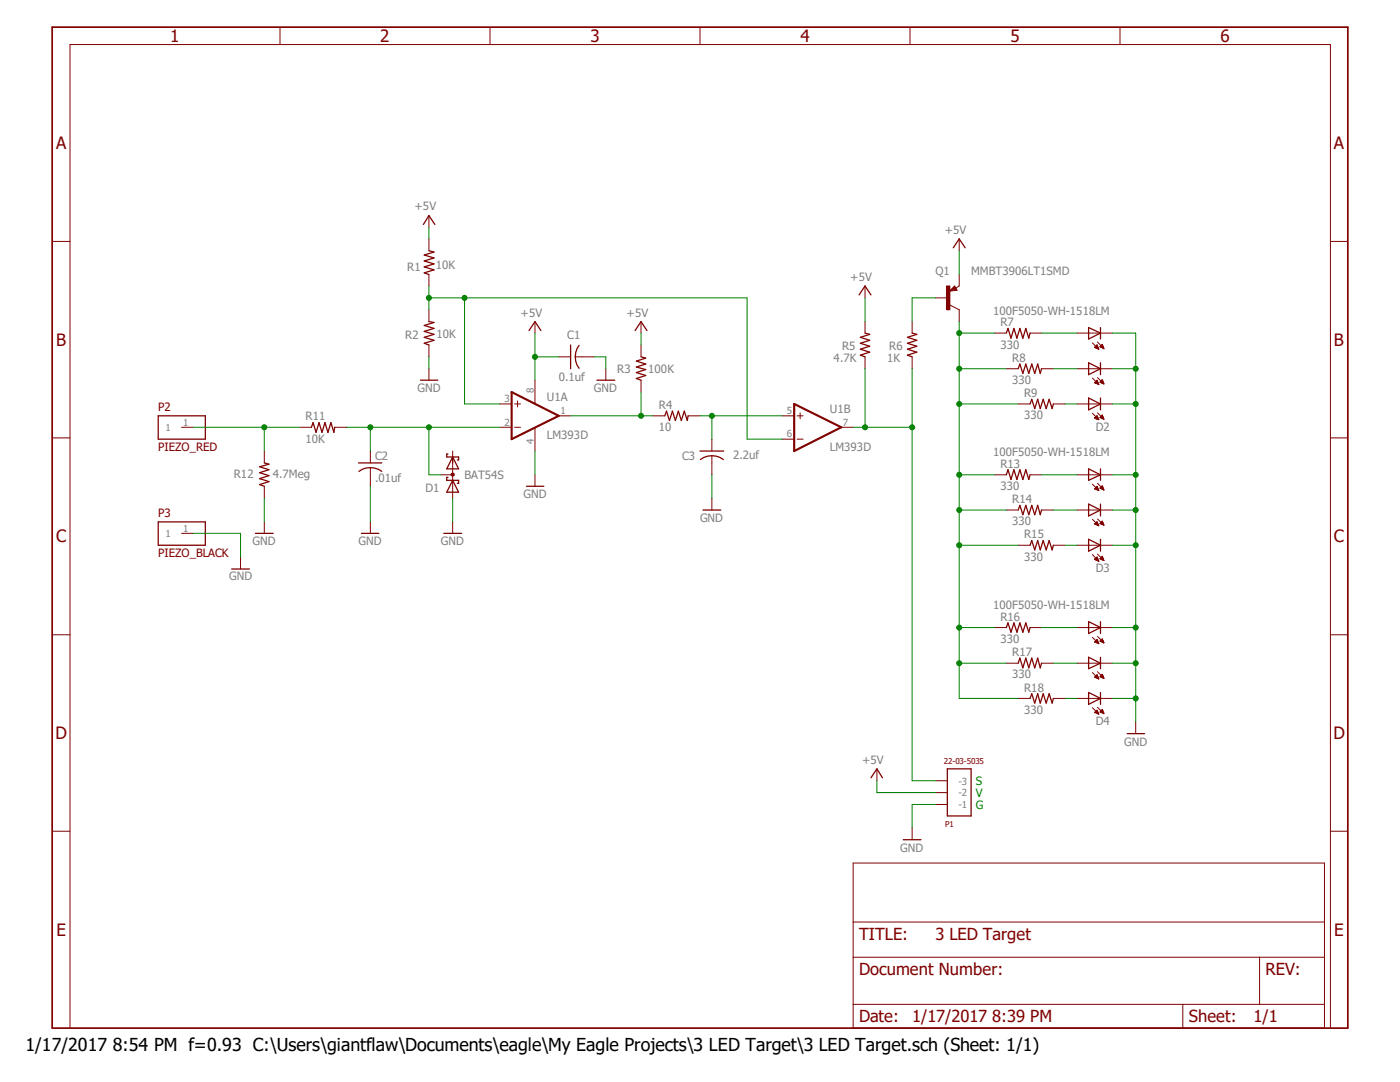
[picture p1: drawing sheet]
<svg xmlns="http://www.w3.org/2000/svg" width="279mm" height="216mm" viewBox="0 0 279 216" stroke-linecap="round" stroke-linejoin="round" font-family="sans-serif">
<path d="M9.9 5.1l259.5 200.6M269.4 5.1l-259.5 200.6" fill="none" stroke="#fff" stroke-width=".2"/>
<path d="M10.4 5.4h258.6v199.7h-258.6z" fill="none" stroke="#800000" stroke-width=".34"/>
<g fill="none" stroke="#800000" stroke-width=".2">
<path d="M55.9 5.4v3.5M97.8 5.4v3.5M139.7 5.4v3.5M181.6 5.4v3.5M223.5 5.4v3.5M10.4 48.2h3.6M265.5 48.2h3.5M106.8 75.9v4.7M10.4 87.4h3.6M36.2 85.3h2.4M90.3 91.2v5.8M99.7 85.3h2.4"/>
<path d="M99.7 80.6h2.4M102.7 85.3h1.2M102.7 80.6h1.2M103.3 80v1.2M106.8 85.3v4.7M111.5 83h2.4M156.1 83h2.4M156.1 87.6h2.4M159.1 83h1.2M159.1 87.6h1.2M159.7 82.4v1.2M167.9 85.3h2.4"/>
<path d="M265.5 87.4h3.5M36.2 106.4h2.4M10.4 126.7h3.6M265.5 126.7h3.5M186.7 158.2h2.4M186.7 155.8h2.4M10.4 165.9h3.6M170.3 172.2h94v32.9h-94zM186.7 160.5h2.4M265.5 165.9h3.5M170.3 191h94M170.3 184h94"/>
<path d="M251.4 191v9.4M14 205.1v-196.2h251.5v196.2M170.3 200.4h94M236.1 200.4v4.7"/>
</g>
<path d="M31.6 83h9.4v4.6h-9.4zM89.4 95.2h-.2v.6h2.3v.6h-.2M89.4 90.6h-.2v.6h2.3v.6h-.2M90.3 95.8l1.2 2.4h-2.3zM90.3 91.2l1.2 2.4h-2.3zM31.6 104.1h9.4v4.7h-9.4zM189.1 153.4h4.7v9.4h-4.7z" fill="none" stroke="#800000" stroke-width=".25"/>
<path d="M102.1 78.2l9.4 4.8-9.4 4.6zM158.5 80.6l9.4 4.7-9.4 4.7z" fill="none" stroke="#800000" stroke-width=".42"/>
<path d="M90.1 94.5h.5v.4h-.5z" fill-rule="evenodd" fill="#800000"/>
<path d="M190.5 57.1l.5 .8-1.4 .2zM191.4 57.1l-.6 .4M189.6 60.9l1.8 .9M88 94.7h2.3M90.1 94.5h.5v.4h-.5zM90.3 90v2.4M90.3 97v2.4" fill="none" stroke="#800000" stroke-width=".2"/>
<path d="M190.5 57.7h-.3l.3-.2 .3 .3-1.1 .1 .8-.7 .3 .6" fill="none" stroke="#800000" stroke-width=".25"/>
<path d="M188.9 57.1h.7v4.7h-.7z" fill-rule="evenodd" fill="#800000"/>
<g fill="none" stroke="#800000" stroke-width=".2">
<path d="M85.6 43v2.4M85.6 47.7v2.3M85.6 54.8v2.3M172.6 57.1v2.3M186.7 59.4h2.4M188.9 57.1h.7v4.7h-.7zM191.4 47.7v2.3M191.4 54.8v2.3M85.6 61.8v2.4M85.6 68.8v2.4M85.6 73.6v2.3M106.8 64.2v2.3"/>
<path d="M111.5 71.2h2.4M114.8 71.2h3.7M120.9 73.6v2.3M127.9 64.2v2.3M127.9 68.8v2.4M127.9 75.9v2.3M172.6 64.2v2.3M172.6 71.2v2.4M182 64.2v2.3M182 71.2v2.4M191.4 61.8v2.4M198.5 66.5h2.3"/>
<path d="M200.8 73.6h2.4M205.6 66.5h2.3M207.9 73.6h2.3M215 66.5h7M215 73.6h7M218 68.4l1.3 1.3M218 75.4l1.3 1.3M218.4 69.3h.7M218.4 76.4l.9 .3M218.4 76.4l.5-.5 .4 .8M218.4 76.4h.7M218.5 76.3h.6"/>
<path d="M218.6 69.3h.5M218.6 69.2h.4M218.6 76.5h.6M218.6 76.2h.4M218.7 69.4h.5M218.7 69.1h.3M218.7 76.1h.3M218.8 69h.2M218.8 76h.2M218.9 69.5h.3M218.9 68.9h.1M218.9 68.8h.1"/>
<path d="M218.9 76.5h.3M218.9 75.9h.1M218.9 68.8l-.5 .5 .9 .4M218.9 68.8l.4 .9M219 68.2l1.3 1.4M219 69.6h.2M219 75.4l1.3 1.2M219 76.6h.2M219.2 69.7h.1M219.2 76.7h.1M219.5 69.3h.7M219.5 69.2h.6"/>
<path d="M219.5 69.2l.8 .4M219.5 69.2l.5-.5 .3 .9M219.5 76.3h.7M219.5 76.2h.6M219.5 76.3l.8 .3M219.5 76.3l.5-.5 .3 .8M219.6 69.1h.5M219.6 76.1h.5M219.7 69h.4M219.7 76.4h.5M219.7 76h.4M219.8 68.9h.2"/>
<path d="M219.9 69.3h.3M219.9 68.8h.1M219.9 76.5h.4M219.9 75.9h.1M220 69.4h.3M220.2 69.5h.1M220.2 76.5h.1M52.7 90v2.4M52.7 97v2.4M59.8 85.3h2.3M66.8 85.3h2.4M73.9 90v2.4"/>
<path d="M73.9 93.3v3.7M106.8 94.7v2.3M130.3 83h2.4M137.3 83h2.4M142.1 87.6v2.4M142.1 90.9v3.8M142.1 99.4v2.4M198.5 94.7h2.3M203.2 80.6h2.4M205.6 94.7h2.3M210.2 80.6h2.4M215 80.6h7"/>
<path d="M215 94.7h7M218 82.5l1.3 1.2M218 96.6l1.3 1.3M218.4 83.4l.9 .3M218.4 83.4h.7M218.4 97.5l.9 .4M218.4 97.5l.5-.5 .4 .9M218.4 97.5h.7M218.5 83.3h.6M218.5 97.5h.6M218.6 83.5h.5M218.6 83.2h.4"/>
<path d="M218.6 97.4h.4M218.7 83.6h.5M218.7 97.6h.5M218.7 97.3h.3M218.8 83.1h.2M218.8 97.2h.2M218.9 83.7h.3M218.9 83.1h.1M218.9 83h.1M218.9 97.7h.3M218.9 97.1h.1M218.9 83l-.5 .4"/>
<path d="M218.9 83l.4 .7M219 82.4l1.3 1.3M219 96.4l1.3 1.4M219 97.8h.2M219.2 83.7h.1M219.2 97.9h.1M219.5 83.3h.7M219.5 83.2h.6M219.5 83.3l.8 .4M219.5 83.3l.5-.5 .3 .9M219.5 97.5h.7M219.5 97.4h.6"/>
<path d="M219.5 97.4l.8 .4M219.5 97.4l.5-.5 .3 .9M219.6 97.3h.5M219.7 83.4h.5M219.7 83.1h.4M219.7 97.5h.5M219.7 97.2h.4M219.8 83.1h.2M219.8 97.1h.2M219.9 83.5h.3M219.9 83h.1M219.9 82.9h.1"/>
<path d="M219.9 97h.1M220 83.6h.3M220 97.6h.3M220.2 83.7h.1M220.2 97.7h.1M48 111.2v2.3M52.7 104.1v2.3M73.9 104.1v2.3M90.3 104.1v2.3M200.8 101.8h2.4M203.2 108.8h2.4M207.9 101.8h2.3"/>
<path d="M210.2 108.8h2.4M215 101.8h7M215 108.8h7M218 103.6l1.3 1.3M218 110.7l1.3 1.3M218.4 104.6l.9 .3M218.4 104.6h.7M218.4 111.6l.9 .4M218.4 111.6h.7M218.5 104.5h.6M218.5 111.5h.6M218.6 104.6h.6"/>
<path d="M218.6 104.4h.4M218.6 111.7h.5M218.6 111.4h.4M218.7 104.3h.3M218.7 111.8h.5M218.8 104.2h.2M218.8 111.3h.2M218.9 104.7h.3M218.9 104.1h.1M218.9 111.8h.3M218.9 111.3h.1M218.9 111.2h.1"/>
<path d="M218.9 104.1l-.5 .5M218.9 104.1l.4 .8M218.9 111.2l-.5 .4M218.9 111.2l.4 .8M219 103.5l1.3 1.3M219 104.8h.2M219 110.6l1.3 1.2M219.2 104.9h.1M219.2 111.9h.1M219.5 104.5h.7M219.5 104.4h.6M219.5 104.5l.8 .3"/>
<path d="M219.5 104.5l.5-.5 .3 .8M219.5 111.5h.7M219.5 111.4h.6M219.5 111.5l.8 .3M219.5 111.5l.5-.5 .3 .8M219.6 104.3h.5M219.7 104.6h.5M219.7 104.2h.4M219.7 111.6h.5M219.7 111.3h.4M219.8 111.3h.2M219.9 104.6h.4"/>
<path d="M219.9 104.1h.1M219.9 111.7h.3M219.9 111.2h.1M219.9 111.1h.1M220 111.8h.3M220.2 104.7h.1M220.2 111.8h.1M198.5 125.2h2.3M200.8 132.3h2.4M203.2 139.4h2.4M205.6 125.2h2.3M207.9 132.3h2.3"/>
<path d="M210.2 139.4h2.4M215 125.2h7M215 132.3h7M215 139.4h7M218 127.2l1.3 1.2M218 134.2l1.3 1.3M218.4 128.1l.5-.5 .4 .8zM218.4 135.1l.5-.5 .4 .9zM218.5 128.1h.6M218.5 128h.6M218.5 135.1h.6M218.5 135h.6"/>
<path d="M218.6 127.9h.5M218.6 127.8h.4M218.6 135h.4M218.7 128.2h.5M218.7 135.2h.5M218.7 134.9h.3M218.8 127.8h.1M218.8 134.8h.1M218.9 128.3h.3M218.9 127.7h.1M218.9 135.3h.3M218.9 134.7h.1"/>
<path d="M219 127l1.3 1.3M219 134l1.3 1.4M219 135.4h.2M219.2 128.4h.1M219.2 135.5h.1M219.5 127.9h.7M219.5 127.9l.8 .4M219.5 135h.7M219.5 135l.8 .4M219.5 135l.5-.5 .3 .9M219.6 127.8h.5M219.6 135h.5"/>
<path d="M219.6 134.9h.5M219.7 128h.5M219.7 127.8h.4M219.7 134.8h.4M219.8 127.7h.2M219.8 134.7h.2M219.9 128.1h.3M219.9 127.6h.1M219.9 135.1h.3M219.9 134.6h.1M220 127.5l-.5 .4M220 127.5l.3 .8"/>
<path d="M220 127.5h.1M220 128.2h.3M220 135.2h.3M220.1 128.3h.2M220.1 135.3h.2M175 153.4v2.4M218 141.2l1.3 1.3M218.5 142.2h.6M218.6 142.1h.5M218.6 142h.4M218.7 142.2h.5M218.7 141.9h.3"/>
<path d="M218.8 141.8h.1M218.9 142.3h.3M218.9 141.7h.1M218.9 141.7l-.5 .5 .9 .3M218.9 141.7l.4 .8M219 141.1l1.3 1.3M219 142.4h.2M219.2 142.5h.1M219.5 142.1h.7M219.5 142.1l.8 .3M219.5 142.1l.5-.5 .3 .8M219.6 142h.5"/>
<path d="M219.6 141.9h.5M219.7 142.2h.5M219.7 141.8h.4M219.8 141.7h.2M220 141.6h.1M220 142.2h.3M220.1 142.3h.2M226.7 144v2.4M182 165.2v2.4"/>
</g>
<g fill="none" stroke="#800000" stroke-width=".25">
<path d="M84.5 44.8l1.1-1.8 1.2 1.8M85.6 50l1 .3-1.9 .6 1.9 .6-1.9 .6 1.9 .6-1.9 .6 1.9 .5-1.9 .6 .9 .4M171.4 58.8l1.2-1.7 1.2 1.7M190.2 49.4l1.2-1.7 1.2 1.7M83.9 75.9h3.5M85.6 64.2l1 .1-1.9 .6 1.9 .6-1.9 .6 1.9 .6-1.9 .6 1.9 .6-1.9 .6 .9 .3M105.6 66l1.2-1.8 1.1 1.8M113.9 68.8v4.8M115.6 68.9a3.8 3.8 0 0 0 0 4.6M119.1 75.9h3.6M126.7 66l1.2-1.8 1.2 1.8M127.9 71.2l1 .3-1.9 .6 1.9 .5-1.9 .6 1.9 .5-1.9 .6 1.9 .6-1.9 .6 .9 .4"/>
<path d="M172.6 66.5l1 .2-1.9 .6 1.9 .6-1.9 .6 1.9 .6-1.9 .6 1.9 .6-1.9 .6 .9 .3M182 66.5l1 .2-1.9 .6 1.9 .6-1.9 .6 1.9 .6-1.9 .6 1.9 .6-1.9 .6 .9 .3M200.8 66.5l.4-1 .6 2 .6-2 .5 2 .6-2 .6 2 .6-2 .6 2 .3-1M203.2 73.6l.3-1 .6 1.9 .6-1.9 .6 1.9 .6-1.9 .6 1.9 .6-1.9 .5 1.9 .3-.9M217.3 65.4l2.3 1.1-2.3 1.1zM217.3 72.4l2.3 1.2-2.3 1.2zM217.3 79.4l2.3 1.2-2.3 1.2zM219.6 65.4v2.2M219.6 72.4v2.4M219.6 79.4v2.4M52.7 92.4l1 .2-1.9 .5 1.9 .6-1.9 .6 1.9 .6-1.9 .6 1.9 .6-1.9 .6 .9 .3M62.1 85.3l.4-1 .6 2 .6-2 .6 2 .6-2 .5 2 .6-2 .6 2 .2-1"/>
<path d="M71.5 92.4h4.7M71.6 94.1a3.8 3.8 0 0 1 4.6 0M105.1 97h3.4M132.7 83l.3-1 .6 1.9 .6-1.9 .6 1.9 .6-1.9 .6 1.9 .6-1.9 .6 1.9 .1-.9M139.7 90h4.7M139.8 91.7a3.8 3.8 0 0 1 4.6 0M200.8 94.7l.4-1 .6 2 .6-2 .5 2 .6-2 .6 2 .6-2 .6 2 .3-1M205.6 80.6l.3-.9 .6 1.8 .6-1.8 .5 1.8 .6-1.8 .6 1.8 .6-1.8 .6 1.8 .2-.9M217.3 93.6l2.3 1.1-2.3 1.1zM219.6 93.6v2.2M46.2 113.5h3.6M51 106.4h3.5"/>
<path d="M72.1 106.4h3.5M88.6 106.4h3.5M140.3 101.8h3.5M203.2 101.8l.3-1 .6 1.9 .6-1.9 .6 1.9 .6-1.9 .6 1.9 .6-1.9 .5 1.9 .3-.9M205.6 108.8l.3-.9 .6 1.8 .6-1.8 .5 1.8 .6-1.8 .6 1.8 .6-1.8 .6 1.8 .2-.9M217.3 100.6l2.3 1.2-2.3 1.2zM217.3 107.6l2.3 1.2-2.3 1.2zM219.6 100.6v2.4M219.6 107.6v2.4M200.8 125.2l.4-.9 .6 1.9 .6-1.9 .5 1.9 .6-1.9 .6 1.9 .6-1.9 .6 1.9 .3-1M203.2 132.3l.3-1 .6 2 .6-2 .6 2 .6-2 .6 2 .6-2 .5 2 .3-1M205.6 139.4l.3-1 .6 1.9 .6-1.9 .5 1.9 .6-1.9 .6 1.9 .6-1.9 .6 1.9 .2-.9"/>
<path d="M217.3 124l2.3 1.2-2.3 1.2zM217.3 131.1l2.3 1.2-2.3 1.1zM217.3 138.2l2.3 1.2-2.3 1.1zM219.6 124v2.4M219.6 131.1v2.3M219.6 138.2v2.3M173.8 155.2l1.2-1.8 1.1 1.8M225 146.4h3.4M180.3 167.6h3.5"/>
</g>
<g fill="none" stroke="#008000" stroke-width=".2">
<path d="M85.6 71.2v2.4M118.5 71.2h2.4v2.4M222 66.5h4.7v77.5M222 73.6h4.7M52.7 99.4v4.7M73.9 97v7.1M90.3 99.4v4.7M106.8 90v4.7M142.1 94.7v4.7M222 80.6h4.7M222 94.7h4.7M38.6 106.4h9.4v4.8"/>
<path d="M222 101.8h4.7M222 108.8h4.7M222 125.2h4.7M222 132.3h4.7M222 139.4h4.7"/>
</g>
<circle cx="226.7" cy="139.4" r=".5" fill="#008000"/>
<circle cx="226.7" cy="139.4" r=".5" fill="none" stroke="#008000" stroke-width=".2"/>
<circle cx="226.7" cy="132.3" r=".5" fill="#008000"/>
<circle cx="226.7" cy="132.3" r=".5" fill="none" stroke="#008000" stroke-width=".2"/>
<circle cx="226.7" cy="125.2" r=".5" fill="#008000"/>
<circle cx="226.7" cy="125.2" r=".5" fill="none" stroke="#008000" stroke-width=".2"/>
<circle cx="226.7" cy="108.8" r=".5" fill="#008000"/>
<circle cx="226.7" cy="108.8" r=".5" fill="none" stroke="#008000" stroke-width=".2"/>
<circle cx="226.7" cy="101.8" r=".5" fill="#008000"/>
<circle cx="226.7" cy="101.8" r=".5" fill="none" stroke="#008000" stroke-width=".2"/>
<circle cx="226.7" cy="73.6" r=".5" fill="#008000"/>
<circle cx="226.7" cy="73.6" r=".5" fill="none" stroke="#008000" stroke-width=".2"/>
<circle cx="226.7" cy="80.6" r=".5" fill="#008000"/>
<circle cx="226.7" cy="80.6" r=".5" fill="none" stroke="#008000" stroke-width=".2"/>
<circle cx="226.7" cy="94.7" r=".5" fill="#008000"/>
<g fill="none" stroke="#008000" stroke-width=".2">
<path d="M38.6 85.3h21.2M52.7 85.3v4.7M186.7 160.5h-4.7v4.7"/>
<circle cx="226.7" cy="94.7" r=".5"/>
</g>
<circle cx="52.8" cy="85.3" r=".5" fill="#008000"/>
<g fill="none" stroke="#008000" stroke-width=".2">
<path d="M69.2 85.3h30.5M73.9 85.3v4.7M85.6 85.3v9.4h2.4"/>
<circle cx="52.8" cy="85.3" r=".5"/>
</g>
<circle cx="73.9" cy="85.3" r=".5" fill="#008000"/>
<circle cx="73.9" cy="85.3" r=".5" fill="none" stroke="#008000" stroke-width=".2"/>
<circle cx="85.6" cy="85.3" r=".5" fill="#008000"/>
<g fill="none" stroke="#008000" stroke-width=".2">
<path d="M106.8 66.5v9.4M106.8 71.2h4.7"/>
<circle cx="85.6" cy="85.3" r=".5"/>
</g>
<circle cx="106.8" cy="71.2" r=".5" fill="#008000"/>
<g fill="none" stroke="#008000" stroke-width=".2">
<path d="M85.6 45.4v2.3M85.6 57.1v4.7M85.6 59.4h7.1v21.2h7M172.6 59.4v4.8M191.4 50v4.8M127.9 66.5v2.3M175 155.8v2.4h11.7"/>
<circle cx="106.8" cy="71.2" r=".5"/>
</g>
<circle cx="85.6" cy="59.4" r=".5" fill="#008000"/>
<g fill="none" stroke="#008000" stroke-width=".2">
<path d="M92.7 59.4h56.4v28.2"/>
<circle cx="85.6" cy="59.4" r=".5"/>
</g>
<circle cx="92.7" cy="59.4" r=".5" fill="#008000"/>
<g fill="none" stroke="#008000" stroke-width=".2">
<path d="M127.9 78.2v4.8M113.9 83h16.4M149.1 87.6h7"/>
<circle cx="92.7" cy="59.4" r=".5"/>
</g>
<circle cx="127.9" cy="83" r=".5" fill="#008000"/>
<g fill="none" stroke="#008000" stroke-width=".2">
<path d="M139.7 83h16.4M142.1 83v4.6"/>
<circle cx="127.9" cy="83" r=".5"/>
</g>
<circle cx="142.1" cy="83" r=".5" fill="#008000"/>
<g fill="none" stroke="#008000" stroke-width=".2">
<path d="M191.4 73.6h9.4M198.5 66.5h-7.1v72.9h11.8M191.4 94.7h7.1M191.4 80.6h11.8M191.4 108.8h11.8M191.4 101.8h9.4M191.4 132.3h9.4M191.4 125.2h7.1"/>
<circle cx="142.1" cy="83" r=".5"/>
</g>
<circle cx="191.4" cy="73.6" r=".5" fill="#008000"/>
<circle cx="191.4" cy="73.6" r=".5" fill="none" stroke="#008000" stroke-width=".2"/>
<circle cx="191.4" cy="80.6" r=".5" fill="#008000"/>
<circle cx="191.4" cy="80.6" r=".5" fill="none" stroke="#008000" stroke-width=".2"/>
<circle cx="191.4" cy="94.7" r=".5" fill="#008000"/>
<circle cx="191.4" cy="94.7" r=".5" fill="none" stroke="#008000" stroke-width=".2"/>
<circle cx="191.4" cy="101.8" r=".5" fill="#008000"/>
<circle cx="191.4" cy="101.8" r=".5" fill="none" stroke="#008000" stroke-width=".2"/>
<circle cx="191.4" cy="108.8" r=".5" fill="#008000"/>
<circle cx="191.4" cy="108.8" r=".5" fill="none" stroke="#008000" stroke-width=".2"/>
<circle cx="191.4" cy="125.2" r=".5" fill="#008000"/>
<circle cx="191.4" cy="125.2" r=".5" fill="none" stroke="#008000" stroke-width=".2"/>
<circle cx="191.4" cy="132.3" r=".5" fill="#008000"/>
<g fill="none" stroke="#008000" stroke-width=".2">
<path d="M191.4 64.2v2.3"/>
<circle cx="191.4" cy="132.3" r=".5"/>
</g>
<circle cx="191.4" cy="66.5" r=".5" fill="#008000"/>
<g fill="none" stroke="#008000" stroke-width=".2">
<path d="M186.7 59.4h-4.7v4.8M172.6 73.6v11.7h-2.3M207.9 66.5h7.1M210.2 73.6h4.8M207.9 94.7h7.1M212.6 80.6h2.4M210.2 101.8h4.8M212.6 108.8h2.4M207.9 125.2h7.1M210.2 132.3h4.8M212.6 139.4h2.4"/>
<circle cx="191.4" cy="66.5" r=".5"/>
</g>
<circle cx="172.6" cy="85.3" r=".5" fill="#008000"/>
<g fill="none" stroke="#008000" stroke-width=".2">
<path d="M182 73.6v11.7h-9.4"/>
<circle cx="172.6" cy="85.3" r=".5"/>
</g>
<circle cx="182" cy="85.3" r=".5" fill="#008000"/>
<g fill="none" stroke="#008000" stroke-width=".2">
<path d="M182 85.3v70.5h4.7"/>
<circle cx="182" cy="85.3" r=".5"/>
</g>
<text font-size="3.6" x="5.1" y="209.8">1/17/2017 8:54 PM f=0.93 C:\Users\giantflaw\Documents\eagle\My Eagle Projects\3 LED Target\3 LED Target.sch (Sheet: 1/1)</text>
<g font-size="3.4" fill="#800000">
<text x="34" y="8.4">1</text>
<text x="75.9" y="8.4">2</text>
<text x="117.9" y="8.4">3</text>
<text x="159.8" y="8.4">4</text>
<text x="201.7" y="8.4">5</text>
<text x="243.6" y="8.4">6</text>
<text x="11.2" y="29.7">A</text>
<text x="266.2" y="29.7">A</text>
<text x="11.2" y="69">B</text>
<text x="266.2" y="69">B</text>
<text x="11.2" y="108.2">C</text>
<text x="266.2" y="108.2">C</text>
<text x="11.1" y="147.5">D</text>
<text x="266.1" y="147.5">D</text>
<text x="11.3" y="186.7">E</text>
<text x="266.3" y="186.7">E</text>
</g>
<g font-size="3.3" fill="#800000">
<text x="171.4" y="187.5">TITLE:</text>
<text x="186.7" y="187.5">3 LED Target</text>
<text x="171.4" y="194.6">Document Number:</text>
<text x="252.6" y="194.6">REV:</text>
<text x="171.4" y="204">Date:</text>
<text x="182" y="204">1/17/2017 8:39 PM</text>
<text x="237.2" y="204">Sheet:</text>
<text x="250.2" y="204">1/1</text>
</g>
<g font-size="2.3" fill="#808080">
<text x="82.7" y="42">+5V</text>
<text x="188.6" y="46.7">+5V</text>
<text x="87" y="53.8">10K</text>
<text x="81.3" y="54">R1</text>
<text x="169.7" y="56.1">+5V</text>
<text x="186.7" y="54.8">Q1</text>
<text x="193.8" y="54.8">MMBT3906LT1SMD</text>
<text x="103.9" y="63.2">+5V</text>
<text x="125.1" y="63.2">+5V</text>
<text x="198.2" y="62.8">100F5050-WH-1518LM</text>
<text x="199.6" y="65.1">R7</text>
<text x="80.9" y="67.6">R2</text>
<text x="87.1" y="67.4">10K</text>
<text x="113.2" y="67.6">C1</text>
<text x="168.1" y="69.8">R5</text>
<text x="177.5" y="69.8">R6</text>
<text x="199.6" y="69.6">330</text>
<text x="111.5" y="76.1">0.1uf</text>
<text x="123.2" y="74.4">R3</text>
<text x="129.4" y="74.4">100K</text>
<text x="166.4" y="72.1">4.7K</text>
<text x="177" y="72.1">1K</text>
<text x="202" y="76.6">330</text>
<text x="202" y="72.1">R8</text>
<text x="61" y="83.9">R11</text>
<text x="83.3" y="78.2">GND</text>
<text x="109.1" y="80">U1A</text>
<text x="118.5" y="78.2">GND</text>
<text x="131.5" y="81.5">R4</text>
<text x="165.6" y="82.4">U1B</text>
<text x="204.4" y="83.7">330</text>
<text x="204.4" y="79.2">R9</text>
<text x="61" y="88.4">10K</text>
<text x="109.1" y="87.6">LM393D</text>
<text x="131.5" y="86">10</text>
<text x="218.7" y="85.9">D2</text>
<text x="46.7" y="95.3">R12</text>
<text x="54.4" y="95.3">4.7Meg</text>
<text x="74.8" y="91.8">C2</text>
<text x="92.7" y="95.6">BAT54S</text>
<text x="136.1" y="91.8">C3</text>
<text x="146.3" y="91.5">2.2uf</text>
<text x="165.6" y="90">LM393D</text>
<text x="198.2" y="91">100F5050-WH-1518LM</text>
<text x="199.6" y="93.3">R13</text>
<text x="74.8" y="96.3">.01uf</text>
<text x="84.9" y="98.2">D1</text>
<text x="104.5" y="99.4">GND</text>
<text x="199.6" y="97.8">330</text>
<text x="202" y="100.3">R14</text>
<text x="139.7" y="104.1">GND</text>
<text x="202" y="104.8">330</text>
<text x="204.4" y="107.4">R15</text>
<text x="50.4" y="108.8">GND</text>
<text x="71.5" y="108.8">GND</text>
<text x="88" y="108.8">GND</text>
<text x="204.4" y="111.8">330</text>
<text x="45.7" y="115.8">GND</text>
<text x="218.7" y="114.1">D3</text>
<text x="198.2" y="121.6">100F5050-WH-1518LM</text>
<text x="199.6" y="123.9">R16</text>
<text x="199.6" y="128.3">330</text>
<text x="202" y="130.9">R17</text>
<text x="202" y="135.4">330</text>
<text x="204.4" y="142.4">330</text>
<text x="204.4" y="138">R18</text>
<text x="218.7" y="144.7">D4</text>
<text x="224.4" y="148.8">GND</text>
<text x="172" y="152.5">+5V</text>
<text x="179.7" y="169.9">GND</text>
</g>
<g font-size="2.3" fill="#800000">
<text x="31.6" y="82">P2</text>
<text x="31.6" y="90">PIEZO_RED</text>
<text x="31.6" y="103.1">P3</text>
<text x="31.6" y="111.2">PIEZO_BLACK</text>
</g>
<g font-size="2.3" fill="#008000">
<text x="194.7" y="156.5">S</text>
<text x="194.7" y="159.1">V</text>
<text x="194.7" y="161.5">G</text>
</g>
<g font-size="1.9" fill="#808080">
<text x="100.7" y="80.3">3</text>
<text x="106.5" y="78.4" transform="rotate(-90 106.5 78.4)">8</text>
<text x="111.8" y="82.6">1</text>
<text x="157.1" y="82.6">5</text>
<text x="33" y="86">1</text>
<text x="36.6" y="85">1</text>
<text x="100.7" y="85">2</text>
<text x="106.5" y="88.6" transform="rotate(-90 106.5 88.6)">4</text>
<text x="157.1" y="87.3">6</text>
<text x="168.2" y="85">7</text>
<text x="33" y="107.2">1</text>
<text x="36.6" y="106.1">1</text>
<text x="191.3" y="161.2">-1</text>
<text x="191.3" y="158.9">-2</text>
<text x="191.3" y="156.5">-3</text>
</g>
<g font-size="1.6" fill="#800000">
<text x="188.4" y="152.4">22-03-5035</text>
<text x="188.6" y="165">P1</text>
</g>
</svg>
